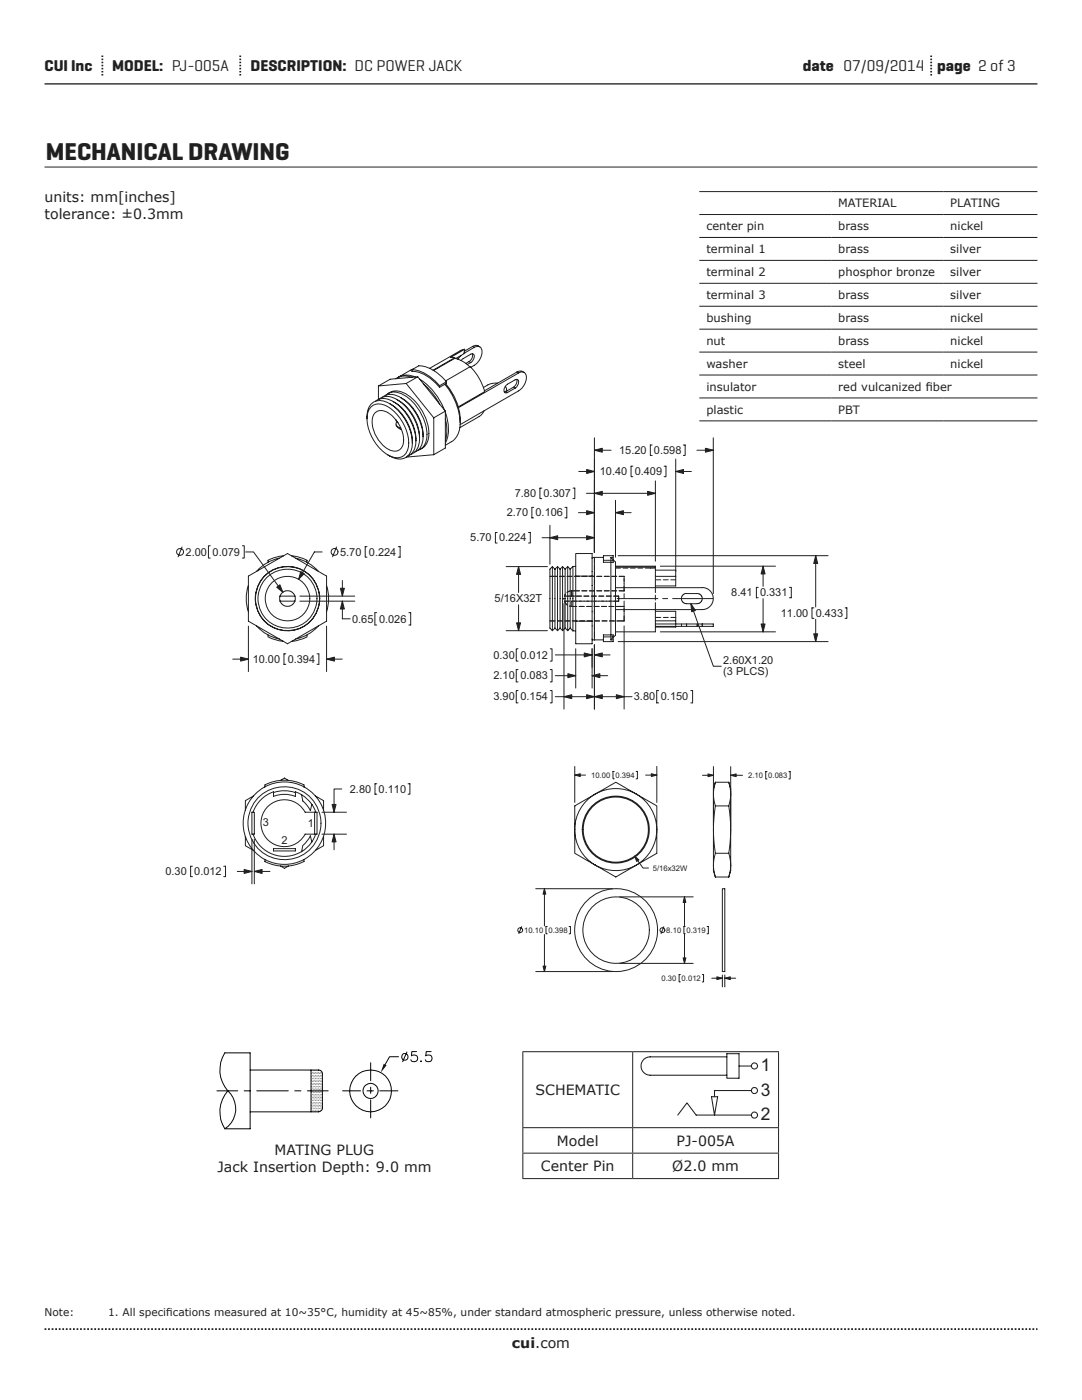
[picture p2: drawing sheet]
<svg xmlns="http://www.w3.org/2000/svg" width="216mm" height="279mm" viewBox="0 0 216 279" stroke-linecap="round" stroke-linejoin="round" font-family="sans-serif">
<path d="M8.9 16.7h198.1" fill="none" stroke="#231f20" stroke-width=".26"/>
<path d="M20.4 11.1v4M47.9 11.1v4M185.8 11.1v4" fill="none" stroke="#231f20" stroke-width=".35" stroke-dasharray=".3 .3 .3 .3 .3 .3" stroke-dashoffset=".6" stroke-linecap="butt"/>
<path d="M8.9 265.3h198.1" fill="none" stroke="#231f20" stroke-width=".35" stroke-dasharray=".4 .4 .4 .4 .4 .4" stroke-dashoffset=".7" stroke-linecap="butt"/>
<g fill="none" stroke="#231f20" stroke-width=".2">
<path d="M8.9 33.3h198.1M139.5 38.2h67.5M139.5 42.8h67.5M139.5 47.4h67.5M139.5 52h67.5M139.5 56.5h67.5M75.5 77v2.7M75.6 79.7a2.94 2.94 0 0 1 3.7 .1 10 10 0 0 1 4.4 7.8M76.4 79.2a2.91 2.91 0 0 1 3.7 .2 10 10 0 0 1 4.3 7.7M77 78.9a2.67 2.67 0 0 1 3.5-.2 9.7 9.7 0 0 1 4.6 9 2.56 2.56 0 0 1-1.7 2.2M77.4 78.5a3.5 3.5 0 0 1 4.4 .7 9.4 9.4 0 0 1 3.6 8.6 2.6 2.6 0 0 1-1.5 1.9M79 75.6l-1.2 .1-2.3 1.3"/>
<path d="M79.2 79.7a9.1 9.1 0 0 1 4.5 7.9M79.6 75.2a3.8 3.8 0 0 1 3.3 0M79.6 75.2l-.4 .2M79.9 79.3a9 9 0 0 1 4.5 7.8M81 76.5l5.6 6.9M81 76.5l-5.5 .5M82.2 75.3l-.9-.2a3.1 3.1 0 0 0-2.3 .5M82.2 73.8v.3a7.7 7.7 0 0 1 5.5 3.2M82.2 73.8l1.4-.8a7.9 7.9 0 0 1 5.5 3.2M82.2 73.8a8 8 0 0 1 5.5 3.2l1.4-.8M82.4 73.6l-2.8 1.6M83.4 75.2l-2.4 1.3"/>
<path d="M83.4 75.2l1.1 1.4M83.4 75.2l-4.4 .4M83.7 75.7a12.8 12.8 0 0 1 5 6.1M84.5 76.6a12.8 12.8 0 0 1 3.2 4M84.5 76.6l3.2 4M87.7 77v.3M88.7 76.7a12.5 12.5 0 0 1 3.1 8.6 4.2 4.2 0 0 1-2.9 3.6M88.7 76.7l-1 .6M88.9 76.6a11.4 11.4 0 0 1 2.9 7.8M88.9 76l4.9-2.8a11.1 11.1 0 0 1 2.9 5l-5.3 3M89.1 76.2v.3l-.4 .2M90.7 71.5l1.4 .5 1.7 1.2"/>
<path d="M90.7 71.5v-.1l-4.3 2.5M90.7 71.4h-.8l2.8-1.7-.8 .2-6.2 3.6M90.7 71.5l-4.2 2.4M92 70.9l-.7 .8M92 71.9l1.9-1.2h.5a1.29 1.29 0 0 1-.5 1.7M92.7 69.7l-.1 .9-1.7 .9M93.9 72.4l-.3-.2-.7 .3M93.9 72.4l-.7 .4M94.2 70.6a1.41 1.41 0 0 1-.6 1.6M94.3 69.1l.7-.2 .7 .3M94.3 69.1l-1.6 1M94.3 69.1l.3 .2"/>
<path d="M94.6 69.3a.99 .99 0 0 1 1.3 0 .99 .99 0 0 1 .3 1.2 3.6 3.6 0 0 1-2.3 2.8M94.6 69.3l-2 1.2M99.3 76.5l-1.4 .1-1.4 .7M100.8 77.1l.3 .5-.1 .5M100.9 78.1l-.3 .1M100.9 78.1l.4 .2M101.1 77.7v.4M102.5 77.3l.3 .2M102.8 77.5a1.27 1.27 0 0 0 .5-1.7h-.5l-1.5 .9a1.13 1.13 0 0 0-.5 1.7l.5-.1M102.8 77.5l-1.5 .8M103.1 75.7a1.45 1.45 0 0 1-.6 1.6l-1.6 .8M103.2 74.2l.8-.2 .6 .3"/>
<path d="M103.2 74.2l-6.5 3.8M103.2 74.2l.3 .2M103.5 74.4a.99 .99 0 0 1 1.2 0 .99 .99 0 0 1 .3 1.2l-.5 1.4-.8 .9-11.9 6.9M103.5 74.4l-12 7M139.5 61.1h67.5M139.5 65.7h67.5M139.5 70.3h67.5M139.5 74.8h67.5M139.5 79.4h67.5M73.2 83.6v-.4a2.73 2.73 0 0 1 1.3-2.9 2.73 2.73 0 0 1 3.1 .2 9.9 9.9 0 0 1 4.7 7.9M74.2 81.1a3.4 3.4 0 0 1 4.1 .7 8.4 8.4 0 0 1 3.1 7.7 2.3 2.3 0 0 1-3.5 1.6 8.7 8.7 0 0 1-4.6-8.5l.2-.6zM74.8 82.4a2.6 2.6 0 0 1 3.5 .6 6.1 6.1 0 0 1 2.1 5.8 1.95 1.95 0 0 1-3.2 .7 6.6 6.6 0 0 1-2.9-6.1z"/>
<path d="M74.9 80.1a2.9 2.9 0 0 1 3.7 .1 10 10 0 0 1 4.4 7.8M77.8 80.6a9.1 9.1 0 0 1 4.5 7.8M78.5 80.1a9 9 0 0 1 4.5 7.9M79 83.8l.4 .6M79 84.8l.5 .6 .6 .3M79.2 84.2l-.1 .1a.85 .85 0 0 0 .9 1.1M82.3 88.4a2.89 2.89 0 0 1-2.3 3.2 4.4 4.4 0 0 1-2.6-.8M83 88a2.99 2.99 0 0 1-1.7 3.1M83.7 87.6a3 3 0 0 1-1.7 3.1M84.4 87.1a2.97 2.97 0 0 1-1.7 3.2M86.6 83.4v7.3M86.6 90.7l-5.5 .5"/>
<path d="M87.7 80.6l1.2 1.4M88.9 82.3a7.7 7.7 0 0 1 0 6.1M88.9 82l-2.3 1.4M88.9 82v7.4l-2.3 1.3M88.9 83.6a7.9 7.9 0 0 1 0 4.3M96.6 82l-.9 1-3.9 2.3M118.6 87.4v22.9M118.6 89.9h3.3M130.1 88.8h-.3v2.1h.3M136.4 88.8h.3v2.1h-.3M139.1 89.9h3.2M139.5 84h67.5"/>
<path d="M142.3 87.4v31.1M49.5 116.8a8.3 8.3 0 0 0 .1 5.3M49.6 115l7.8-4.5 7.8 4.5v9l-7.8 4.5-7.8-4.5zM55.7 111.4a8.2 8.2 0 0 0-4.5 2.6M55.9 119h2.9M55.9 120l.5 .7 .9 .3 .9-.2 .6-.8M55.9 120h2.9M55.9 119v1M56.6 110.9a8.2 8.2 0 0 0-3.1 .9v.4M58.2 110.9a8.5 8.5 0 0 1 3.1 .9v.4M58.8 119l-.6-.9-1-.2-.8 .3-.5 .8M58.8 119v1"/>
<path d="M59 111.4a8.1 8.1 0 0 1 4.5 2.6M65.2 116.9a8.2 8.2 0 0 1-.1 5.2M109.7 115h1.5M110.2 113.1v12.8M110.7 113.6l.5-.5 .6 .5M110.7 113.6l-.5-.5-.5 .5v11.8l.5 .5M110.7 113.6v11.8M111.2 113.1v12.8M111.7 115h1M111.8 113.6l.5-.5 .5 .5M111.8 113.6v11.8M112.3 113.1v12.8"/>
<path d="M112.5 119.5h.1M112.5 119.4l.1 .1M112.5 119.4v.1M112.6 119.4l-.1 .1M112.6 120h1zM112.6 120l.6 .8zM112.8 113.6l.5-.5 .5 .5M112.8 113.6v11.8M112.8 118.6l-.2 .4h1.9M113.1 115h1M113.3 113.1v12.8M113.8 113.6v11.8"/>
<path d="M114.1 120h1.9M114.1 118v1h1.9h-1M114.1 118.3v.7h-1M114.1 120v1M114.1 120h1M114.3 113v12.9M114.6 115h1M114.9 113h-.6l-.5 .6M114.9 115v-4.5h3.2v18h-3.2v-4.5M115.6 120h6.4M115.6 117.9h-1.7l-.8 .3M116.1 115h1"/>
<path d="M116.1 117.9h1M117.5 119h-1M117.6 115h1M117.6 117.9h1M118.1 115h-3.2v9M118.1 111.2h2.3M118.6 112.2v-1v16.5v-.1M118.6 112.7v1M118.6 114.2v1M118.6 115.7v1M118.6 117.2v1M118.6 118.7v1"/>
<path d="M119 119h-1M119.1 115h1M119.1 117.9h1M119.5 119h1M120.4 110.9h2v1.3h-2zM120.4 111.8h2M120.6 115h1M120.6 117.9h1M121 119h1M121.5 120h1.9M121.9 111.2v16.5M121.9 111.2l.9 1v14.6l-.9 .9"/>
<path d="M121.9 111.2h.5M122.1 115h.9M122.1 117.9h.9M122.5 120h.9M122.8 113.4h1M122.8 117.3h17.6l.7 .2 .6 .4 .4 .5 .2 .8v.7l-.3 .7-.7 .7-.8 .3-17.7 .1M122.8 113.2h8v5.1M122.8 113h8v.2M123.1 119.5h8.2M123.4 119v1M123.4 119h-.9M123.5 115h1v1"/>
<path d="M124.3 113.4h1M124.5 118.5v1M124.5 117v1M124.5 115.5v1M124.5 120v.9M124.5 116.5v1.4h-1M125.8 113.4h1M127.3 113.4h1M128.8 113.4h1M129.8 113.4h1M130.8 115.7h1.1M130.8 118.8v1"/>
<path d="M130.8 113.8h4v1.2M130.8 115h4M132.2 119.5h1M132.4 115.7h.9M133.8 115.7h1M134.2 119.5h8.1M134.8 115v1.9h-4M137 118.4l-.6 .2-.4 .6 .1 .7 .5 .5 2.5 .1 .6-.2 .4-.4v-.8l-.6-.6h-2.5M51.2 124.9a8.4 8.4 0 0 0 4.5 2.6M53.5 126.7v.4a8.7 8.7 0 0 0 3.1 .9M61.3 126.7v.4l-.6 .3-2.5 .6M63.5 124.9a8.4 8.4 0 0 1-4.5 2.6"/>
<path d="M103.4 137.8h-.4v2.5h.4M109.7 123.9h1M109.8 137.8h.4v2.5h-.4M110.7 125.4l.5 .5M110.7 125.4l-.5 .5M110.8 139h15.3M111.2 123.9h1M111.8 125.4l.5 .5M111.8 125.4l-.6 .5M112.5 120.5v21M112.7 123.9h1M112.8 125.4l.5 .5"/>
<path d="M112.8 125.4l-.5 .5M113.6 120.9l1.5 .1M113.8 125.4l.5 .5M113.8 125.4l-.5 .5M114.2 123.9h1M114.3 125.9h.6M114.9 124h3.2M115.6 121h1M115.7 123.9h1M117.1 121h.9M117.2 123.9h.9M118.1 127.7h2.3"/>
<path d="M118.5 121h1M118.6 120.2v.9M118.6 121.6v1M118.6 123.1v1M118.6 124.6v1M118.6 126.1v1M118.6 128.7v12.8M118.6 123.9h1M120 121h1M120.1 123.9h1M120.4 127.1v.9h2v-1.3h-2v.4h2M121.5 121h1"/>
<path d="M121.6 123.9h1M121.9 127.7h.5M123.1 123.9h1.4M124.5 122.9v1M124.5 121.4v1M124.5 121h-1.5h1.5v1M124.5 122.5v1.4M124.5 124.9v16.6M130.8 123.2h1.1M130.8 120.3v5.8h-8M130.8 122h4v1.9M130.8 123.9h4"/>
<path d="M130.8 125h9.3M130.8 124.5h9.3M131.4 137.8h-.4v2.5h.4M132.4 123.2h.9M133.8 123.2h1M134.8 123.9v1.2h-4M136 124.5v.5M137 124.5v.5M137.8 137.8h.4v2.5h-.4M139.1 124.5v.5M140.1 124.5h2.2v.5h-2.2M140.1 124.5v.5"/>
<path d="M50.6 158.8l-1.6 1v1.9M52.8 157a8.2 8.2 0 0 1 7.9 0M54.6 158.9a5.8 5.8 0 0 1 4.3 .1v-1l1.3 .6 .2 1.3 .8 .7 .7 1.2M54.6 159v-1a6.5 6.5 0 0 0-4.1 4.1M54.6 158.2a6.4 6.4 0 0 1 4.3 0M56 155.7l.8-.4 .8 .4M60.2 158.6l.9 .7 1.1 1.2M60.7 157a8.2 8.2 0 0 1 3.3 11.2 8.2 8.2 0 0 1-11.1 3.3v.4M60.7 157l-.1-.3a8.5 8.5 0 0 0-7.7 0v.3a8.2 8.2 0 0 0 0 14.5M62.9 158.8l1.7 1v1.9M49 166.9v1.9l1.6 .9M50.3 162.1h.4v4.4h-.4z"/>
<path d="M50.5 166.5a6.6 6.6 0 0 0 9.7 3.5M54.6 169.4h4.3v.4h-4.3zM56 172.8l.8 .5 .8-.5M60.7 171.5v.4a8.7 8.7 0 0 1-7.9 0M60.9 162.1a4.7 4.7 0 0 0-7.1-1.4 4.7 4.7 0 0 0 0 7.2 4.7 4.7 0 0 0 7.1-1.4h2.4v-4.4h-2.4M61.9 166.8l.3 1.2-.7 .9-1.3 1.1 .2-1.3 .7-.7zM62.2 160.5l.8 1.6M62.2 160.5l-.3 1.3M62.8 162.1v4.4M63 166.5l-.8 1.5M64.6 166.9v1.9l-1.7 .9"/>
<circle cx="57.4" cy="119.5" r="5.9"/>
<circle cx="57.4" cy="119.5" r="6.4"/>
<circle cx="57.4" cy="119.5" r="4.4"/>
<circle cx="56.8" cy="164.3" r="7.3"/>
</g>
<path d="M118.6 139l1.6-.4v.8z" fill="#231f20"/>
<path d="M118.6 139l1.6-.4v.8z" fill="none" stroke="#231f20" stroke-width=".2"/>
<path d="M123 138.6l1.5 .4-1.5 .4z" fill="#231f20"/>
<path d="M123 138.6l1.5 .4-1.5 .4z" fill="none" stroke="#231f20" stroke-width=".2"/>
<path d="M112.5 139l1.6-.4v.8z" fill="#231f20"/>
<path d="M112.5 139l1.6-.4v.8z" fill="none" stroke="#231f20" stroke-width=".2"/>
<path d="M117.1 138.6l1.5 .4-1.5 .4z" fill="#231f20"/>
<path d="M117.1 138.6l1.5 .4-1.5 .4z" fill="none" stroke="#231f20" stroke-width=".2"/>
<path d="M140.8 89.5l1.5 .4-1.5 .3z" fill="#231f20"/>
<path d="M140.8 89.5l1.5 .4-1.5 .3z" fill="none" stroke="#231f20" stroke-width=".2"/>
<path d="M118.6 89.9l1.6-.4v.7z" fill="#231f20"/>
<g fill="none" stroke="#231f20" stroke-width=".2">
<path d="M118.6 89.9l1.6-.4v.7zM68.2 157.5h-1.5v4.6M75.2 156.4h-.4v2.1h.4M81.4 156.4h.4v2.1h-.4M38.4 172.9h-.4v2.1h.4M44.6 172.9h.4v2.1h-.4M47.3 173.9h3M50.3 167.5v8.9M50.7 167.5v8.9M50.7 173.9h3.2M64.2 162.1h4.9M64.2 166.5h4.9"/>
<path d="M66.7 166.5v3.1"/>
</g>
<path d="M66.3 160.5h.8l-.4 1.6z" fill="#231f20"/>
<path d="M66.3 160.5h.8l-.4 1.6z" fill="none" stroke="#231f20" stroke-width=".2"/>
<path d="M66.7 166.5l.4 1.5h-.8z" fill="#231f20"/>
<path d="M66.7 166.5l.4 1.5h-.8z" fill="none" stroke="#231f20" stroke-width=".2"/>
<path d="M50.7 173.9l1.6-.4v.8z" fill="#231f20"/>
<path d="M50.7 173.9l1.6-.4v.8z" fill="none" stroke="#231f20" stroke-width=".2"/>
<path d="M48.7 173.5l1.6 .4-1.6 .4z" fill="#231f20"/>
<g fill="none" stroke="#231f20" stroke-width=".2">
<path d="M108.1 97.4h-.4v2.1h.4M114.3 97.4h.4v2.1h-.4M115.5 94.1h3.1M117 98.5h13.8M118.6 91.6v18.7M122.8 99.8v11.4M126.3 93h-.4v2.1h.4M130.8 96v16M132.5 93h.4v2.1h-.4M134.8 91.6v22.4M134.8 94.1h3.2M99.2 106.3h-.3v2.1h.3"/>
<path d="M101 113.1h8.2M103.5 113.1v5.1M105.5 106.3h.3v2.1h-.3M106.5 101.3h-.4v2.1h.4M108.2 107.3h10.4M109.7 104.8v7.8M112.7 101.3h.4v2.1h-.4M115.4 102.3h3.2M122.8 102.3h3.1M123.3 110.9h41.9M131.8 113h22.9M151.3 117.2h-.4v2.1h.4"/>
<path d="M152.3 113v4M152.3 119.5v6.6M157.5 117.2h.4v2.1h-.4M162.8 110.9v10.2M101 125.9h8.2M103.4 129.5h-.4v2.4h.4M103.4 133.6h-.4v2.5h.4M103.5 120.7v5.2M109.8 133.6h.4v2.5h-.4M109.8 129.5h.4v2.4h-.4M110.8 134.8h4.1M110.8 130.7h7.3"/>
<path d="M114.9 129.5v7.8M118.1 129.5v7.8M118.1 134.8h3.2M118.6 128.7v4.5M118.6 130.7h3.1M123.3 128h41.9M131.8 126.1h22.9M137.9 120.5l4.4 12.5h1.6M162.4 121.3h-.4v2.1h.4M162.8 123.6v4.4M168.6 121.3h.4v2.1h-.4M48.7 173.5l1.6 .4-1.6 .4z"/>
</g>
<path d="M118.6 130.7l1.6-.4v.8z" fill="#231f20"/>
<path d="M118.6 130.7l1.6-.4v.8z" fill="none" stroke="#231f20" stroke-width=".2"/>
<path d="M113.3 134.5l1.6 .3-1.6 .4z" fill="#231f20"/>
<path d="M113.3 134.5l1.6 .3-1.6 .4z" fill="none" stroke="#231f20" stroke-width=".2"/>
<path d="M151.9 124.5h.8l-.4 1.6z" fill="#231f20"/>
<path d="M151.9 124.5h.8l-.4 1.6z" fill="none" stroke="#231f20" stroke-width=".2"/>
<path d="M152.3 113l.4 1.5h-.8z" fill="#231f20"/>
<path d="M152.3 113l.4 1.5h-.8z" fill="none" stroke="#231f20" stroke-width=".2"/>
<path d="M103.5 113.1l.4 1.5h-.8z" fill="#231f20"/>
<path d="M103.5 113.1l.4 1.5h-.8z" fill="none" stroke="#231f20" stroke-width=".2"/>
<path d="M103.1 124.3h.8l-.4 1.6z" fill="#231f20"/>
<path d="M103.1 124.3h.8l-.4 1.6z" fill="none" stroke="#231f20" stroke-width=".2"/>
<path d="M162.8 110.9l.4 1.5h-.8z" fill="#231f20"/>
<path d="M162.8 110.9l.4 1.5h-.8z" fill="none" stroke="#231f20" stroke-width=".2"/>
<path d="M162.4 126.5h.8l-.4 1.5z" fill="#231f20"/>
<path d="M162.4 126.5h.8l-.4 1.5z" fill="none" stroke="#231f20" stroke-width=".2"/>
<path d="M118.1 134.8l1.6-.3v.7z" fill="#231f20"/>
<path d="M118.1 134.8l1.6-.3v.7z" fill="none" stroke="#231f20" stroke-width=".2"/>
<path d="M116.6 130.3l1.5 .4-1.5 .4z" fill="#231f20"/>
<path d="M116.6 130.3l1.5 .4-1.5 .4z" fill="none" stroke="#231f20" stroke-width=".2"/>
<path d="M137.9 120.5l.9 1.3-.8 .3z" fill="#231f20"/>
<path d="M137.9 120.5l.9 1.3-.8 .3z" fill="none" stroke="#231f20" stroke-width=".2"/>
<path d="M118.6 98.5l1.6-.4v.7z" fill="#231f20"/>
<path d="M118.6 98.5l1.6-.4v.7z" fill="none" stroke="#231f20" stroke-width=".2"/>
<path d="M129.2 98.1l1.6 .4-1.6 .3z" fill="#231f20"/>
<path d="M129.2 98.1l1.6 .4-1.6 .3z" fill="none" stroke="#231f20" stroke-width=".2"/>
<path d="M122.8 102.3l1.6-.4v.8z" fill="#231f20"/>
<path d="M122.8 102.3l1.6-.4v.8z" fill="none" stroke="#231f20" stroke-width=".2"/>
<path d="M117.1 101.9l1.5 .4-1.5 .4z" fill="#231f20"/>
<path d="M117.1 101.9l1.5 .4-1.5 .4z" fill="none" stroke="#231f20" stroke-width=".2"/>
<path d="M109.7 107.3l1.6-.4v.8z" fill="#231f20"/>
<path d="M109.7 107.3l1.6-.4v.8z" fill="none" stroke="#231f20" stroke-width=".2"/>
<path d="M117.1 106.9l1.5 .4-1.5 .4z" fill="#231f20"/>
<path d="M117.1 106.9l1.5 .4-1.5 .4z" fill="none" stroke="#231f20" stroke-width=".2"/>
<path d="M117.1 93.7l1.5 .4-1.5 .4z" fill="#231f20"/>
<path d="M117.1 93.7l1.5 .4-1.5 .4z" fill="none" stroke="#231f20" stroke-width=".2"/>
<path d="M134.8 94.1l1.6-.4v.8z" fill="#231f20"/>
<g fill="none" stroke="#231f20" stroke-width=".2">
<path d="M134.8 94.1l1.6-.4v.8zM36.3 109.2l-.8 1.9M42 108.9h-.4v2.5h.4M48.4 108.9h.3v2.5h-.3M49 110.2h1.6l5.8 8M59.8 120h11M59.8 119h11M64.3 110.2h-1.6l-3.1 5.4M67.1 109.2l-.7 1.9M68.3 115.8v3.2M68.3 120v3.5h1.6M73.2 109.1h-.3v2.1h.3"/>
<path d="M79.5 109.1h.3v2.1h-.3M46.4 131.5h3.2M49.6 125v9M57 130.5h-.3v2.1h.3M63.3 130.5h.3v2.1h-.3M65.2 131.5h3.1M65.2 125v9M75.2 122.3h-.4v2.4h.4M81.6 122.3h.3v2.4h-.3"/>
<circle cx="35.9" cy="110.1" r=".69"/>
<circle cx="66.8" cy="110.1" r=".68"/>
</g>
<path d="M48 131.1l1.6 .4-1.6 .4z" fill="#231f20"/>
<path d="M48 131.1l1.6 .4-1.6 .4z" fill="none" stroke="#231f20" stroke-width=".2"/>
<path d="M68.3 120l.4 1.5h-.8z" fill="#231f20"/>
<path d="M68.3 120l.4 1.5h-.8z" fill="none" stroke="#231f20" stroke-width=".2"/>
<path d="M60 114.1l.7 .4-1.1 1.1z" fill="#231f20"/>
<path d="M60 114.1l.7 .4-1.1 1.1z" fill="none" stroke="#231f20" stroke-width=".2"/>
<path d="M65.2 131.5l1.5-.4v.8z" fill="#231f20"/>
<path d="M65.2 131.5l1.5-.4v.8z" fill="none" stroke="#231f20" stroke-width=".2"/>
<path d="M67.9 117.4h.8l-.4 1.6z" fill="#231f20"/>
<path d="M67.9 117.4h.8l-.4 1.6z" fill="none" stroke="#231f20" stroke-width=".2"/>
<path d="M55.2 117.2l.7-.5 .5 1.5z" fill="#231f20"/>
<g fill="none" stroke="#231f20" stroke-width=".2">
<path d="M55.2 117.2l.7-.5 .5 1.5zM118.8 158.5a8.2 8.2 0 0 0-4.1 7.1M118.8 158.5l-4.1 2.3v4.8M118.8 158.5l4.1-2.4 4.1 2.4M127 158.5l4.1 2.3v4.8M127 158.5a8.2 8.2 0 0 1 4 7.1M127 158.5a8.2 8.2 0 0 0-8.2 0M142.4 158.5l.3 2.3M142.4 158.5v7.1l.3-4.8h2.7M142.7 156.1l-.3 2.4M142.7 156.1a4.2 4.2 0 0 0-.3 2.4M142.7 156.1h2.7"/>
<path d="M145.4 156.1l.4 2.4M145.4 156.1a4.2 4.2 0 0 1 .4 2.4M145.8 158.5l-.4 2.3M145.8 158.5v8l-.4 3.8M114.7 165.6a8.2 8.2 0 0 0 4.1 7.1M114.7 165.6v4.7l4.1 2.4M118.8 172.7l4.1 2.3 4.1-2.3M118.8 172.6a8.2 8.2 0 0 0 8.2 .1M131.1 165.6v4.7l-4.1 2.4M131.1 165.6a8.2 8.2 0 0 1-4.1 7M142.4 165.6l.3 4.7-.3 2.4zM142.4 172.7l.3 2.3a4.2 4.2 0 0 1-.3-2.3z"/>
<path d="M142.7 170.3h2.7M142.7 175h2.7M144.1 177.4h.5v16.5h-.5zM145.4 170.3l.4 2.4M145.4 160.8l.4 3.6v8.3M145.8 172.7l-.4 2.3M145.8 172.7a4.2 4.2 0 0 1-.4 2.3M135.8 194.5h-.3v1.5h.3M140.1 194.5h.3v1.5h-.3M142 195.2h2.1M144.1 194.6v2.4M144.6 194.6v2.4"/>
<path d="M144.6 195.2h2.2"/>
<circle cx="122.9" cy="165.6" r="6.7"/>
<circle cx="122.9" cy="165.6" r="6.5"/>
<circle cx="122.9" cy="185.6" r="6.6"/>
<circle cx="122.9" cy="185.6" r="8.3"/>
</g>
<path d="M143 194.9l1.1 .3-1.1 .3z" fill="#231f20"/>
<path d="M143 194.9l1.1 .3-1.1 .3z" fill="none" stroke="#231f20" stroke-width=".2"/>
<path d="M144.6 195.2l1.1-.3v.6z" fill="#231f20"/>
<path d="M140.2 154.7h2.2M142.4 153v11.9M145.8 153v11.9M145.8 154.7h2.4M153 154h-.2v1.5h.2M157.4 154h.3v1.5h-.3M144.6 195.2l1.1-.3v.6z" fill="none" stroke="#231f20" stroke-width=".2"/>
<path d="M141.3 154.4l1.1 .3-1.1 .3z" fill="#231f20"/>
<path d="M141.3 154.4l1.1 .3-1.1 .3z" fill="none" stroke="#231f20" stroke-width=".2"/>
<path d="M145.8 154.7l1.1-.3v.6z" fill="#231f20"/>
<g fill="none" stroke="#231f20" stroke-width=".2">
<path d="M145.8 154.7l1.1-.3v.6zM106.9 177.4h15.3M108.6 177.4v7.4M123.6 179h14.7M136.6 179v5.8M104.1 184.9l-.6 1.4M106.9 193.9h15.3M108.6 186.5v7.4M109.2 184.9h-.3v1.5h.3M113.6 184.9h.2v1.5h-.2M123.6 192.3h14.7M132.5 184.9l-.6 1.4"/>
<path d="M136.6 186.5v5.8M136.7 184.9h-.2v1.5h.2M141.1 184.9h.2v1.5h-.2"/>
<circle cx="103.8" cy="185.6" r=".49"/>
<circle cx="132.2" cy="185.6" r=".49"/>
</g>
<path d="M108.6 177.4l.3 1h-.5z" fill="#231f20"/>
<path d="M108.6 177.4l.3 1h-.5z" fill="none" stroke="#231f20" stroke-width=".2"/>
<path d="M108.4 192.8h.5l-.3 1.1z" fill="#231f20"/>
<path d="M108.4 192.8h.5l-.3 1.1z" fill="none" stroke="#231f20" stroke-width=".2"/>
<path d="M136.6 179l.3 1.1h-.6z" fill="#231f20"/>
<path d="M136.6 179l.3 1.1h-.6z" fill="none" stroke="#231f20" stroke-width=".2"/>
<path d="M136.3 191.2h.6l-.3 1.1z" fill="#231f20"/>
<path d="M114.7 154.7h2.1M114.7 153v7.1M122.6 154h-.3v1.4h.3M126.9 154h.3v1.4h-.3M128.8 154.7h2.3M131.1 153v7.1M126.6 170.9l1.7 2.3h1.1M136.3 191.2h.6l-.3 1.1z" fill="none" stroke="#231f20" stroke-width=".2"/>
<path d="M130 154.4l1.1 .3-1.1 .3z" fill="#231f20"/>
<path d="M130 154.4l1.1 .3-1.1 .3z" fill="none" stroke="#231f20" stroke-width=".2"/>
<path d="M114.7 154.7l1.1-.3v.6z" fill="#231f20"/>
<path d="M114.7 154.7l1.1-.3v.6z" fill="none" stroke="#231f20" stroke-width=".2"/>
<path d="M126.6 170.9l.9 .7-.5 .3z" fill="#231f20"/>
<g fill="none" stroke="#231f20" stroke-width=".2">
<path d="M126.6 170.9l.9 .7-.5 .3zM104.2 209.9h51.2M104.3 210v15M126.2 210v15M155.4 210v15M104.2 225.1h51.2M104.2 230.1h51.2M104.2 235.2h51.2M104.3 225.1v4.9M104.3 230.2v4.9M126.2 225.1v4.9M126.2 230.2v4.9"/>
<path d="M155.4 225.1v4.9M155.4 230.2v4.9"/>
</g>
<g fill="none" stroke="#050504" stroke-width=".2">
<path d="M43.3 217.7h4.1M45.5 217.7a6.2 6.2 0 0 1-.6-7.6h5v15.2h-5a6.3 6.3 0 0 1 .6-7.6 4.8 4.8 0 0 1-.6 7.6M48.7 217.7h1.3M49.9 213.5h13.7a.73 .73 0 0 1 .7 .8v6.8a.81 .81 0 0 1-.7 .8h-13.7M51.2 217.7h6.3M58.8 217.7h1.3M61.3 217.7h4.2M62.1 213.5v8.4M68.4 217.7h3.6M73.2 217.7h1.3M74 212.1v3.6M74 217v1.2"/>
<path d="M74 219.5v3.6M75.8 217.7h3.6M79.5 210.9h-1.8l-.9 1.6"/>
<circle cx="73.9" cy="217.7" r="4.2"/>
<circle cx="74" cy="217.7" r="1.51"/>
</g>
<path d="M76.6 212.3l.5 .3-1.1 1.5z" fill="#050504"/>
<g fill="none" stroke="#050504" stroke-width=".2">
<path d="M62.2 213.6v.1M62.2 214.2v.1M62.2 214.9v.1M62.2 215.5v.1M62.2 216.2h.1M62.2 216.8h.1M62.2 217.4v.1M62.2 218v.1M62.2 218.7v.1M62.2 219.3v.1M62.2 219.9v.1M62.3 213.9v.1"/>
<path d="M62.3 214.6v.1M62.3 215.2v.1M62.3 215.8v.1M62.3 216.5h.1M62.3 217.1v.1M62.3 217.7v.1M62.3 218.3v.1M62.3 219v.1M62.3 219.6v.1M62.5 213.6v.1M62.5 214.2v.1M62.5 214.9v.1"/>
<path d="M62.5 215.5v.1M62.5 216.2h.1M62.5 216.8h.1M62.5 217.4v.1M62.5 218v.1M62.5 218.7v.1M62.5 219.3v.1M62.5 219.9v.1M62.6 213.9v.1M62.6 214.6v.1M62.6 215.2v.1M62.6 215.8v.1"/>
<path d="M62.6 216.5h.1M62.6 217.1v.1M62.6 217.7v.1M62.6 218.3v.1M62.6 219v.1M62.6 219.6v.1M62.8 213.6v.1M62.8 214.2v.1M62.8 214.9v.1M62.8 215.5v.1M62.8 216.2h.1M62.8 216.8h.1"/>
<path d="M62.8 217.4v.1M62.8 218v.1M62.8 218.7v.1M62.8 219.3v.1M62.8 219.9v.1M63 213.9v.1M63 214.6v.1M63 215.2v.1M63 215.8v.1M63 216.5h.1M63 217.1v.1M63 217.7v.1"/>
<path d="M63 218.3v.1M63 219v.1M63 219.6v.1M63.1 213.6v.1M63.1 214.2v.1M63.1 214.9v.1M63.1 215.5v.1M63.1 216.2h.1M63.1 216.8h.1M63.1 217.4v.1M63.1 218v.1M63.1 218.7v.1"/>
<path d="M63.1 219.3v.1M63.1 219.9v.1M63.3 213.9v.1M63.3 214.6v.1M63.3 215.2v.1M63.3 215.8v.1M63.3 216.5h.1M63.3 217.1v.1M63.3 217.7v.1M63.3 218.3v.1M63.3 219v.1M63.3 219.6v.1"/>
<path d="M63.4 213.6v.1M63.4 214.2v.1M63.4 214.9v.1M63.4 215.5v.1M63.4 216.2h.1M63.4 216.8h.1M63.4 217.4v.1M63.4 218v.1M63.4 218.7v.1M63.4 219.3v.1M63.4 219.9v.1M63.6 213.9v.1"/>
<path d="M63.6 214.6v.1M63.6 215.2v.1M63.6 215.8v.1M63.6 216.5h.1M63.6 217.1v.1M63.6 217.7v.1M63.6 218.3v.1M63.6 219v.1M63.6 219.6v.1M63.7 213.6v.1M63.7 214.2v.1M63.7 214.9v.1"/>
<path d="M63.7 215.5v.1M63.7 216.2h.1M63.7 216.8h.1M63.7 217.4v.1M63.7 218v.1M63.7 218.7v.1M63.7 219.3v.1M63.7 219.9v.1M63.9 213.9v.1M63.9 214.6v.1M63.9 215.2v.1M63.9 215.8v.1"/>
<path d="M63.9 216.5h.1M63.9 217.1v.1M63.9 217.7v.1M63.9 218.3v.1M63.9 219v.1M63.9 219.6v.1M64 214.2v.1M64 214.9v.1M64 215.5v.1M64 216.2h.1M64 216.8h.1M64 217.4v.1"/>
<path d="M64 218v.1M64 218.7v.1M64 219.3v.1M64 219.9v.1M64.2 213.9v.1M64.2 214.6v.1M64.2 215.2v.1M64.2 215.8v.1M64.2 216.5h.1M64.2 217.1v.1M64.2 217.7v.1M64.2 218.3v.1"/>
<path d="M64.2 219v.1M64.2 219.6v.1M73.8 217.7h.2M74 217.6v.2M81.2 210l-.9 1.9M83.1 209.9h-.9l-.1 .8a.72 .72 0 0 1 1.1 .1 .72 .72 0 0 1-.2 1 .72 .72 0 0 1-1-.3M84 211.7l-.1 .1h.2M86 209.9h-1v.8a.71 .71 0 0 1 1 0 .71 .71 0 0 1-.1 1.1 .71 .71 0 0 1-1-.3M62.2 220.6v.1M62.2 221.2v.1M62.2 221.8v.1M62.3 220.3v.1"/>
<path d="M62.3 220.9v.1M62.3 221.5v.1M62.5 220.6v.1M62.5 221.2v.1M62.5 221.8v.1M62.6 220.3v.1M62.6 220.9v.1M62.6 221.5v.1M62.8 220.6v.1M62.8 221.2v.1M62.8 221.8v.1M63 220.3v.1"/>
<path d="M63 220.9v.1M63 221.5v.1M63.1 220.6v.1M63.1 221.2v.1M63.1 221.8v.1M63.3 220.3v.1M63.3 220.9v.1M63.3 221.5v.1M63.4 220.6v.1M63.4 221.2v.1M63.4 221.8v.1M63.6 220.3v.1"/>
<path d="M63.6 220.9v.1M63.6 221.5v.1M63.7 220.6v.1M63.7 221.2v.1M63.9 220.3v.1M63.9 220.9v.1M63.9 221.5v.1M64 220.6v.1M64 221.2v.1M64.2 220.3v.1M64.2 220.9v.1"/>
<circle cx="80.8" cy="210.9" r=".68"/>
</g>
<g fill="none" stroke="#231f20" stroke-width=".21">
<path d="M142 218.9h1.2l-.6 3.6zM145 210.3h2.5v4.9h-2.5zM145 210.9h-15.3a1.83 1.83 0 0 0-1.8 1.8 1.83 1.83 0 0 0 1.8 1.9h15.3M147.5 212.8h2.4M149.9 217.6h-7.3v1.3M135.2 222.5l1.9-2.4 1.8 2.4h11"/>
<circle cx="150.5" cy="217.6" r=".61"/>
<circle cx="150.5" cy="212.7" r=".61"/>
<circle cx="150.5" cy="222.5" r=".62"/>
</g>
<text font-size="4.9" fill="#231f20" x="9.1" y="31.9">MECHANICAL DRAWING</text>
<g font-size="3.5" fill="#231f20">
<text x="151.8" y="213.7">1</text>
<text x="151.8" y="218.6">3</text>
<text x="151.8" y="223.5">2</text>
</g>
<g font-size="3.2" fill="#231f20">
<text x="8.9" y="14.2">CUI Inc</text>
<text x="22.4" y="14.2">MODEL: PJ-005A</text>
<text x="50" y="14.2">DESCRIPTION: DC POWER JACK</text>
<text x="160.2" y="14.2">date 07/09/2014</text>
<text x="187" y="14.2">page 2 of 3</text>
</g>
<g font-size="2.8" fill="#231f20">
<text x="8.9" y="40.3">units: mm[inches]</text>
<text x="8.9" y="43.7">tolerance: ±0.3mm</text>
<text x="106.9" y="218.6">SCHEMATIC</text>
<text x="43.4" y="233.8">Jack Insertion Depth: 9.0 mm</text>
<text x="54.8" y="230.4">MATING PLUG</text>
<text x="107.9" y="233.8">Center Pin</text>
<text x="111.1" y="228.7">Model</text>
<text x="134.1" y="233.8">Ø2.0 mm</text>
<text x="135" y="228.7">PJ-005A</text>
<text x="102.2" y="269">cui.com</text>
</g>
<g font-size="2.3" fill="#231f20">
<text x="167.3" y="41.4">MATERIAL</text>
<text x="189.6" y="41.4">PLATING</text>
<text x="140.9" y="46">center pin</text>
<text x="167.3" y="46">brass</text>
<text x="189.6" y="46">nickel</text>
<text x="140.9" y="50.6">terminal 1</text>
<text x="167.3" y="50.6">brass</text>
<text x="189.6" y="50.6">silver</text>
<text x="140.9" y="55.1">terminal 2</text>
<text x="140.9" y="59.7">terminal 3</text>
<text x="167.3" y="55.1">phosphor bronze</text>
<text x="167.3" y="59.7">brass</text>
<text x="189.6" y="55.1">silver</text>
<text x="189.6" y="59.7">silver</text>
<text x="140.9" y="64.3">bushing</text>
<text x="167.3" y="64.3">brass</text>
<text x="189.6" y="64.3">nickel</text>
<text x="140.9" y="68.9">nut</text>
<text x="167.3" y="68.9">brass</text>
<text x="189.6" y="68.9">nickel</text>
<text x="140.9" y="73.4">washer</text>
<text x="167.3" y="73.4">steel</text>
<text x="189.6" y="73.4">nickel</text>
<text x="140.9" y="78">insulator</text>
<text x="140.9" y="82.6">plastic</text>
<text x="167.3" y="78">red vulcanized f</text>
<text x="167.3" y="82.6">PBT</text>
<text x="184.7" y="78">iber</text>
</g>
<g font-size="2.2" fill="#231f20">
<text x="119.7" y="94.8">10.40</text>
<text x="123.5" y="90.6">15.20</text>
<text x="126.6" y="94.8">0.409</text>
<text x="130.5" y="90.6">0.598</text>
<text x="102.7" y="99.2">7.80</text>
<text x="108.5" y="99.2">0.307</text>
<text x="101.1" y="103">2.70</text>
<text x="106.9" y="103">0.106</text>
<text x="37" y="110.9">2.00</text>
<text x="42.4" y="110.9">0.079</text>
<text x="67.9" y="110.9">5.70</text>
<text x="73.6" y="110.9">0.224</text>
<text x="93.8" y="108.1">5.70</text>
<text x="99.6" y="108.1">0.224</text>
<text x="145.9" y="119">8.41</text>
<text x="151.7" y="119">0.331</text>
<text x="70.2" y="124.2">0.65</text>
<text x="75.6" y="124.2">0.026</text>
<text x="98.7" y="120.2">5/16X32T</text>
<text x="155.8" y="123.1">11.00</text>
<text x="162.8" y="123.1">0.433</text>
<text x="98.5" y="131.4">0.30</text>
<text x="103.8" y="131.4">0.012</text>
<text x="50.4" y="132.3">10.00</text>
<text x="57.4" y="132.3">0.394</text>
<text x="98.5" y="135.6">2.10</text>
<text x="103.8" y="135.6">0.083</text>
<text x="144.3" y="132.5">2.60X1.20</text>
<text x="144.3" y="134.7">(3 PLCS)</text>
<text x="98.5" y="139.8">3.90</text>
<text x="103.8" y="139.8">0.154</text>
<text x="126.5" y="139.8">3.80</text>
<text x="131.9" y="139.8">0.150</text>
<text x="69.8" y="158.2">2.80</text>
<text x="75.6" y="158.2">0.110</text>
<text x="52.4" y="164.9">3</text>
<text x="61.4" y="165">1</text>
<text x="56.2" y="168.4">2</text>
<text x="33" y="174.6">0.30</text>
<text x="38.8" y="174.6">0.012</text>
</g>
<g font-size="2.1" fill="#231f20">
<text x="8.9" y="262.7">Note:</text>
<text x="21.6" y="262.7">1. All specif</text>
<text x="33.2" y="262.7">ications measured at 10~35°C, humidity at 45~85%, under standard atmospheric pressure, unless otherwise noted.</text>
</g>
<g font-size="1.5" fill="#231f20">
<text x="117.9" y="155.2">10.00</text>
<text x="122.8" y="155.2">0.394</text>
<text x="149.3" y="155.2">2.10</text>
<text x="153.3" y="155.2">0.083</text>
<text x="130.3" y="173.7">5/16x32W</text>
<text x="104.6" y="186.2">10.10 0.398</text>
<text x="133" y="186.2">8.10</text>
<text x="137" y="186.2">0.319</text>
<text x="132" y="195.7">0.30</text>
<text x="136" y="195.7">0.012</text>
</g>
</svg>
